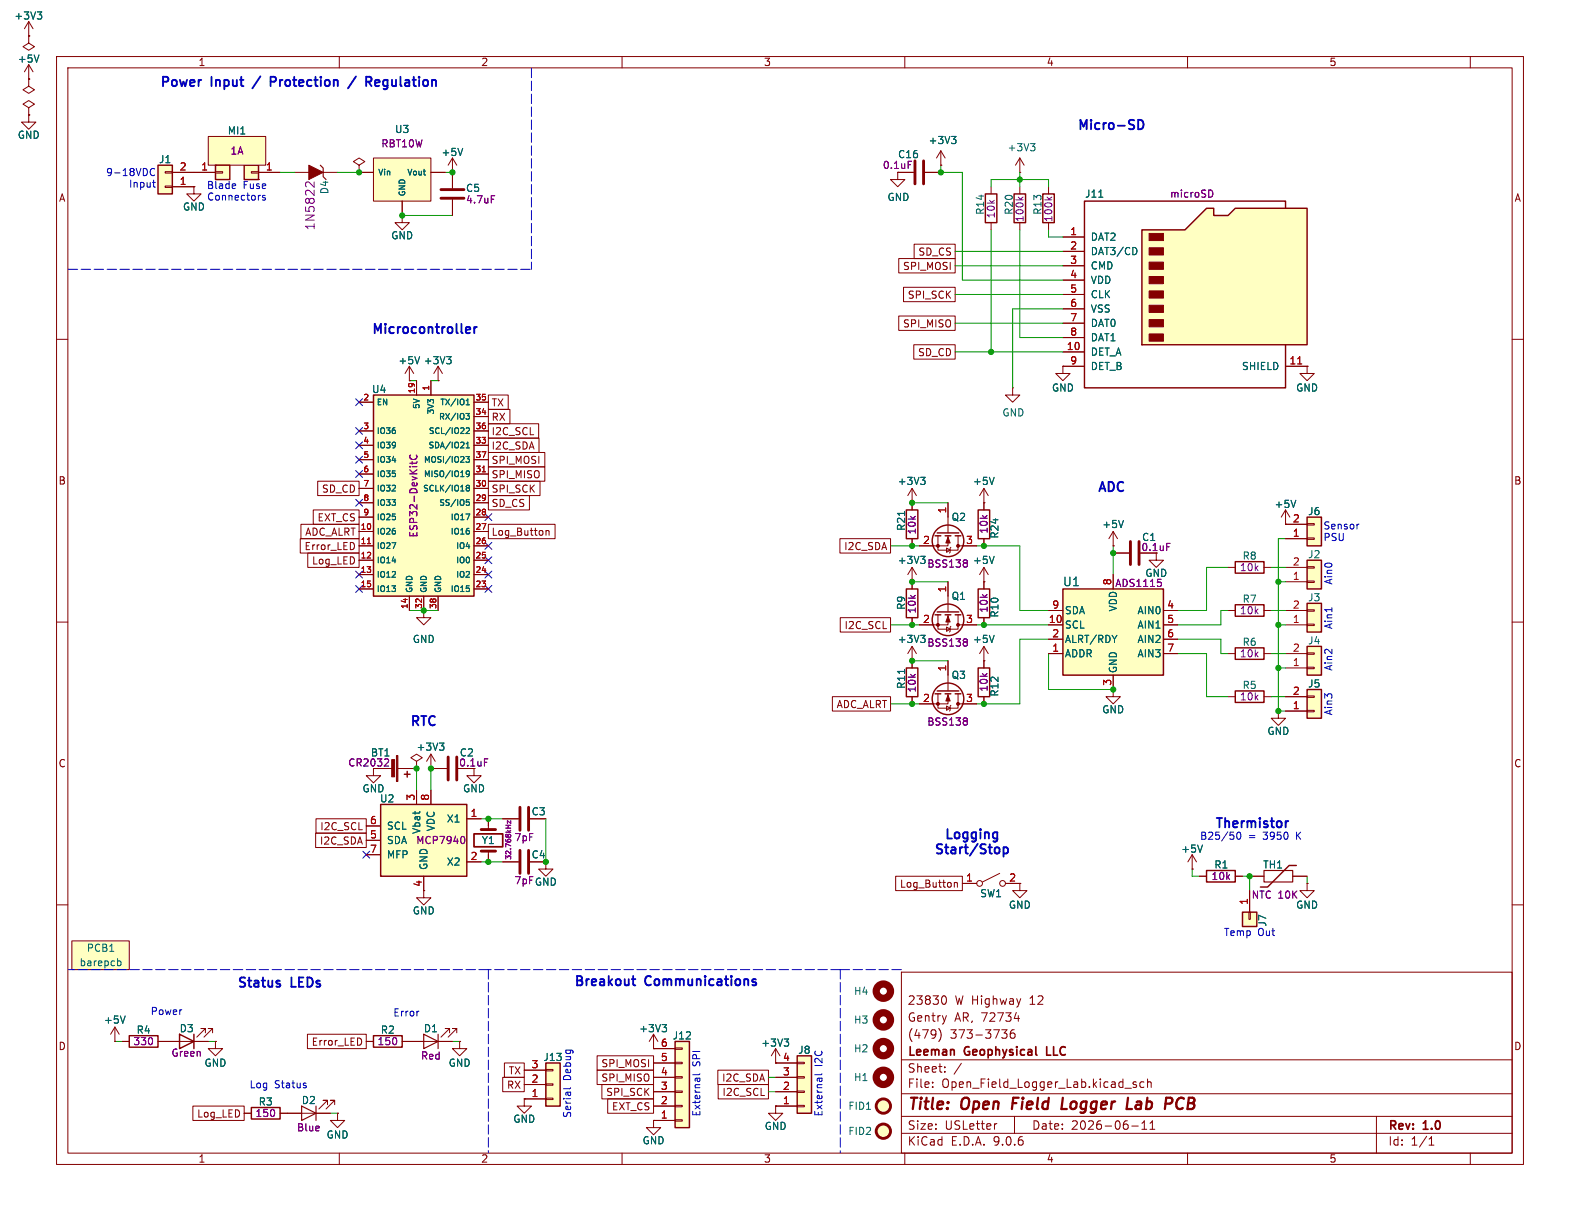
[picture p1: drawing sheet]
<svg xmlns="http://www.w3.org/2000/svg" width="279mm" height="216mm" viewBox="0 0 279 216" stroke-linecap="round" stroke-linejoin="round" font-family="sans-serif">
<g fill="none" stroke="#840000" stroke-width=".18">
<path d="M5.1 6.4h.1M5.1 3.8l-.8 1.3M5.1 3.8l.7 1.3M5.1 3.8v2.6M10 10h259.4v195.9h-259.4zM12 12h255.4v191.9h-255.4zM60 10v2M110 10v2M160 10v2M210 10v2M260 10v2M10 60h2"/>
<path d="M267.4 60h2M10 110h2M267.4 110h2M96.5 152.4v1.3h1.3l-1.3 1.2-1.3-1.2h1.3M10 160h2M159.4 171.9h108v32h-108zM166.9 176.1a.81 .81 0 0 1 .5 .6 .81 .81 0 0 1-.3 .8l-.2 .1M180.1 179.6v1M267.4 160h2M159.4 197.4h108M159.4 193.4h108M159.4 187.4h108"/>
<path d="M164.9 192.1v.2M164.9 191.4v.1M166.1 181.9a1.74 1.74 0 0 1-.1 2.3M167.1 189.4v.2M167.1 188.7v.1M170 188l-1.3 1.9M176.3 198.7l-.3 .1M177.1 182.1h1l-.5 .6 .4 .1 .1 .5-.3 .3h-.4M179.4 180.1h.9M179.4 182.1a.59 .59 0 0 0-.8 .6v.6l.2 .2 .4 .1 .2-.2 .1-.5-.1-.2h-.5l-.3 .2M179.4 197.4v3M198.9 192.4h1.2"/>
<path d="M200.1 199.1h1.2M200.9 191.4l-.3-.1-.2 .2v.2l.5 .2v.3h-.5M201.9 199.7h.9M201.9 198.6l.5-.4v1.5M202.3 191.4l-.4-.1-.3 .3v.4l.1 .2h.6M202.9 191.4l.2-.1 .4 .1 .1 .9M202.9 190.8v1.5M203.4 199.7h.8M203.4 198.6l.4-.4v1.5M243.4 197.4v6.5M60 203.9v2M110 203.9v2"/>
<path d="M159.4 200.4h108M160 203.9v2M210 203.9v2M252.7 202.5h.9M252.7 201.4l.4-.4v1.5M260 203.9v2"/>
</g>
<path d="M179.2 194.1l-.3 2M187.9 194.1l-.2 2h1M199.2 196.1h1M201.1 195.3a.4 .4 0 0 0-.3 .4 .4 .4 0 0 0 .2 .4M208.5 194.2a1.11 1.11 0 0 0 .1 1.9" fill="none" stroke="#840000" stroke-width=".4"/>
<path d="M185.1 185.1v1.5h.7" fill="none" stroke="#840000" stroke-width=".3"/>
<path d="M6.6 2.1h.8l-.4 .5M7.1 2.6l.3 .2v.3l-.3 .3" fill="none" stroke="#006464" stroke-width=".18"/>
<path d="M12.7 166.4h10.2v5.1h-10.2z" fill="#ffffc2"/>
<path d="M12.7 166.4h10.2v5.1h-10.2z" fill="none" stroke="#840000" stroke-width=".18"/>
<path d="M20.9 169.9l.4 .1 .1 .2-.1 .4-.4 .2" fill="none" stroke="#006464" stroke-width=".18"/>
<path d="M67.3 142.2h15.2v12.7h-15.2z" fill="#ffffc2"/>
<path d="M160.3 90.2h2v5.1h-2zM67.3 142.2h15.2v12.7h-15.2zM213.4 153.9h5v2.1h-5zM229.2 153h-1.2l-3.8 3.8h-1.3M22.9 183.1h5v2.1h-5zM31.7 182.9l2.6 1.3-2.6 1.2zM34.3 182.9v2.5M44.4 195.8h5.1v2.1h-5.1z" fill="none" stroke="#840000" stroke-width=".25"/>
<g fill="none" stroke="#840000" stroke-width=".18">
<path d="M161.3 88.9h.1M161.3 86.4l-.8 1.2M161.3 86.4l.8 1.2M161.3 86.4v3.8M161.3 95.3v1.2M73.7 134.6l1-.6-1-.6-1.1 .6 1.1 .6v1.3M73.7 135.9h.1M73.7 139.7v2.5M76.2 135.9h.1M76.2 133.4v2.5M76.2 139.7v2.5M76.2 133.4l-.8 1.2"/>
<path d="M76.2 133.4l.8 1.2M64.8 146.1h2.5M64.8 148.6h2.5M64.8 151.1h2.5M74.9 154.9v3.9h1.3l-1.3 1.2-1.2-1.2h1.2M82.5 144.8h2.6M82.5 152.4h2.6M212.1 154.9h1.3M218.4 154.9h1.3M221 154.9h2.5M228.6 154.9h2.5M20.3 184.2h.1"/>
<path d="M20.3 181.6l-.7 1.3M20.3 181.6l.8 1.3M20.3 181.6v2.6M21.6 184.2h1.3M27.9 184.2h8.9M36.3 182.6v-.7h-.7h.7l-1.5 1.5M37.6 182.6v-.7h-.8h.8l-1.5 1.5M38.1 184.2v1.2h1.3l-1.3 1.3-1.3-1.3h1.3M38.1 184.2h.1M43.2 196.9h1.2M49.5 196.9h8.9M57.9 195.3v-.7h-.8h.8l-1.5 1.5"/>
<path d="M59.2 195.3v-.7h-.8h.8l-1.5 1.5M59.7 196.9v1.2h1.3l-1.3 1.3-1.3-1.3h1.3M59.7 196.9h.1"/>
</g>
<path d="M81.9 147.9a.79 .79 0 0 1 0 1.3" fill="none" stroke="#840084" stroke-width=".18"/>
<path d="M160 90.4v.7M162.8 84.4h.8l-.4 .5M163.3 84.9l.3 .2v.3l-.3 .3M77.7 131.4h.8l-.4 .5M78.3 131.9l.2 .2v.3l-.2 .3M22.1 179.6l-.4 1.3" fill="none" stroke="#006464" stroke-width=".18"/>
<path d="M223.5 153.9h5.1v2.1h-5.1zM53.3 195.6l2.6 1.3-2.6 1.2zM55.9 195.6v2.5" fill="none" stroke="#840000" stroke-width=".2"/>
<path d="M219.7 161.3h2.5v2.5h-2.5z" fill="#ffffc2"/>
<path d="M71.5 136.9h1M72 136.4v1M218.4 122.2h5.1v2h-5.1zM219.7 161.3h2.5v2.5h-2.5zM66 183.1h5.1v2.1h-5.1z" fill="none" stroke="#840000" stroke-width=".25"/>
<g fill="none" stroke="#840000" stroke-width=".18">
<path d="M180.3 30.5h.1M180.3 27.9l-.7 1.3M180.3 27.9l.8 1.3M180.3 27.9v2.6M174 88.9h.1M174 86.4l-.8 1.2M174 86.4l.8 1.2M174 86.4v2.5M74.9 108v1.2h1.3l-1.3 1.3-1.2-1.3h1.2M69.3 135.9h-3.3v1.3h1.3l-1.3 1.2-1.2-1.2h1.2M70.4 135.9h3.3M76.2 135.9h2.8"/>
<path d="M83.8 135.9v1.3h1.3l-1.3 1.2-1.3-1.2h1.3M217.2 123.2h1.2M223.5 123.2h1.3M226.1 125.7v1.3h1.2l-1.2 1.3-1.3-1.3h1.3M226.1 125.7h.1M210.8 153.7h.1M210.8 151.1l-.7 1.3M210.8 151.1l.8 1.3M210.8 151.1v2.6M221 157.5v3.8M231.1 156.2v1.3h-1.2l1.2 1.3 1.3-1.3h-1.3M231.1 156.2h.1"/>
<path d="M220.9 161.3h.2v1.3h-.2zM64.8 184.2h1.2M71.1 184.2h8.9M79.5 182.6v-.7h-.8h.8l-1.5 1.5M80.8 182.6v-.7h-.8h.8l-1.6 1.5M81.3 184.2v1.2h1.2l-1.2 1.3-1.3-1.3h1.3M81.3 184.2h.1"/>
</g>
<path d="M182.2 25.4h.8l-.4 .5M182.8 25.9l.2 .2v.3l-.2 .3M175.8 84.4l-.4 1.3M212.6 149.4l-.4 1.3" fill="none" stroke="#006464" stroke-width=".18"/>
<path d="M74.9 182.9l2.6 1.3-2.6 1.2zM77.5 182.9v2.5" fill="none" stroke="#840000" stroke-width=".2"/>
<g fill="#840000" stroke="#840000" stroke-width=".18">
<path d="M70.1 133.6h.3v4.6h-.3z"/>
<path d="M69.3 134.3h.5v3.1h-.5z"/>
</g>
<path d="M68.7 134.5l-.8 1h.8M85.7 134.2h.6" fill="none" stroke="#840084" stroke-width=".18"/>
<path d="M79.2 133.9v4M80.8 133.9v4" fill="none" stroke="#840000" stroke-width=".51"/>
<path d="M231.1 121.9h2.6v5.1h-2.6z" fill="#ffffc2"/>
<g fill="none" stroke="#840000" stroke-width=".25">
<path d="M165.4 94.7h1M165.7 94.2h3.8M167.1 94.7h1M168.9 94.7h1M173 90.2h2v5.1h-2zM231.1 121.9h2.6v5.1h-2.6z"/>
<circle cx="167.6" cy="95.6" r="2.79"/>
</g>
<g fill="none" stroke="#840000" stroke-width=".18">
<path d="M165.9 94.7v2.6h3.5v-2.6M167.4 96.9l.6 .4-.6 .4zM167.6 94.7v1.8h-5M167.6 88.9v5.3M168.1 96.8l-.1 .1v.8l-.1 .1M169.4 96.5h3.3M174 88.9v1.3M174 95.3v1.2M174 102.9h.1M174 100.3l-.8 1.3M174 100.3l.8 1.3M174 100.3v2.6"/>
<path d="M227.3 125.7h3.8M227.3 123.2h3.8M231.1 125.6h1.3v.3h-1.3zM231.1 123.1h1.3v.2h-1.3z"/>
</g>
<path d="M175.8 98.4l-.4 1.2" fill="none" stroke="#006464" stroke-width=".18"/>
<g fill="#840000" stroke="#840000" stroke-width=".18">
<path d="M167.6 95l.4 1h-.7z"/>
<circle cx="169.4" cy="96.5" r=".25"/>
<circle cx="165.9" cy="96.5" r=".25"/>
</g>
<path d="M170.8 99l.3 .2-.3 .3 .3 .3v.2l-.3 .3" fill="none" stroke="#840084" stroke-width=".18"/>
<path d="M231.1 91.4h2.6v5.1h-2.6z" fill="#ffffc2"/>
<path d="M231.1 91.4h2.6v5.1h-2.6z" fill="none" stroke="#840000" stroke-width=".25"/>
<path d="M227.3 92.7h.1M227.3 95.3h3.8M227.3 92.7h3.8M227.3 90.2l-.7 1.2M227.3 90.2l.8 1.2M227.3 90.2v2.5M231.1 95.1h1.3v.3h-1.3zM231.1 92.6h1.3v.2h-1.3z" fill="none" stroke="#840000" stroke-width=".18"/>
<path d="M229.1 88.5l-.4 1.2" fill="none" stroke="#006464" stroke-width=".18"/>
<path d="M231.1 99.1h2.6v5h-2.6z" fill="#ffffc2"/>
<path d="M231.1 99.1h2.6v5h-2.6z" fill="none" stroke="#840000" stroke-width=".25"/>
<path d="M179.1 68.6v1.3h1.2l-1.2 1.2-1.3-1.2h1.3M179.1 68.6h.1M227.3 102.9h3.8M227.3 100.3h3.8M231.1 102.7h1.3v.3h-1.3zM231.1 100.2h1.3v.3h-1.3z" fill="none" stroke="#840000" stroke-width=".18"/>
<path d="M27.9 29.2h2.6v5.1h-2.6z" fill="#ffffc2"/>
<path d="M27.9 29.2h2.6v5.1h-2.6z" fill="none" stroke="#840000" stroke-width=".25"/>
<path d="M29.2 32.9h1.3v.2h-1.3zM29.2 30.4h1.3v.2h-1.3zM30.5 33h3.8M30.5 30.5h3.8M161.5 30.5h-2.8v1.3h1.3l-1.3 1.2-1.2-1.2h1.2M163.6 30.5h2.8" fill="none" stroke="#840000" stroke-width=".18"/>
<path d="M161.8 28.4v4.1M163.3 28.4v4.1" fill="none" stroke="#840000" stroke-width=".51"/>
<path d="M188 104.1h17.7v15.3h-17.7z" fill="#ffffc2"/>
<path d="M174.2 34.3h2.1v5.1h-2.1zM179.3 34.3h2.1v5.1h-2.1zM184.4 34.3h2v5.1h-2zM218.4 99.3h5.1v2h-5.1zM188 104.1h17.7v15.3h-17.7z" fill="none" stroke="#840000" stroke-width=".25"/>
<g fill="none" stroke="#840000" stroke-width=".18">
<path d="M166.4 29.2h.1M166.4 26.7l-.8 1.2M166.4 26.7l.7 1.2M166.4 26.7v2.5M175.3 33v1.3M175.3 39.4v1.2M180.3 33v1.3M180.3 39.4v1.2M185.4 33v1.3M185.4 39.4v1.2M185.4 108h2.6M185.4 110.5h2.6"/>
<path d="M185.4 113h2.6M185.4 115.6h2.6M196.8 101.6v2.5M196.8 119.4v2.5M205.7 108h2.6M205.7 110.5h2.6M205.7 113h2.6M205.7 115.6h2.6M217.2 100.3h1.2M223.5 100.3h1.3"/>
</g>
<path d="M180.1 34.8l.5 .5M180.9 34.8l-.5 .4M185.2 34.8l.4 .5M186 34.8l-.5 .4M205.1 102.9l.3 .3v.3l-.3 .2" fill="none" stroke="#840084" stroke-width=".18"/>
<path d="M168.3 24.1h.7l-.4 .5M168.8 24.6l.2 .3v.3l-.2 .2" fill="none" stroke="#006464" stroke-width=".18"/>
<path d="M201.9 40.6h7.6l3.9-3.8h1.2v1.3h2.6l1.2-1.3h12.7v24.2h-29.2z" fill="#ffffc2"/>
<path d="M227.3 36.8v-1.2h-35.5v33h35.5v-7.6M201.9 40.6h7.6l3.9-3.8h1.2v1.3h2.6l1.2-1.3h12.7v24.2h-29.2zM218.4 106.9h5.1v2.1h-5.1z" fill="none" stroke="#840000" stroke-width=".25"/>
<g fill="#840000" stroke="#840000" stroke-width=".18">
<path d="M203.2 41.3h2.5v1.2h-2.5z"/>
<path d="M203.2 43.8h2.5v1.3h-2.5z"/>
<path d="M203.2 46.4h2.5v1.2h-2.5z"/>
<path d="M203.2 48.9h2.5v1.3h-2.5z"/>
<path d="M203.2 51.4h2.5v1.3h-2.5z"/>
<path d="M203.2 54h2.5v1.2h-2.5z"/>
<path d="M203.2 56.5h2.5v1.3h-2.5z"/>
<path d="M203.2 59.1h2.5v1.2h-2.5z"/>
</g>
<g fill="none" stroke="#840000" stroke-width=".18">
<path d="M63.5 29.2l1-.6-1-.7-1 .7 1 .6v1.3M63.5 30.5h.1M188 41.9h3.8M188 44.5h3.8M188 47h3.8M188 49.5h3.8M188 52.1h3.8M188 54.6h3.8M188 57.2h3.8M188 59.7h3.8M188 64.8v1.2h1.2l-1.2 1.3-1.3-1.3h1.3M188 64.8h.1"/>
<path d="M188 62.2h3.8M188 64.8h3.8M227.3 64.8h3.8M231.1 64.8v1.2h1.3l-1.3 1.3-1.2-1.3h1.2M231.1 64.8h.1M196.8 96.5h.1M196.8 97.8h2.8M196.8 94l.8 1.3M196.8 94l-.7 1.3M196.8 94v2.5M204.5 97.8v1.3h1.2l-1.2 1.2-1.3-1.2h1.3M217.2 108h1.2"/>
<path d="M223.5 108h1.3"/>
</g>
<path d="M194.3 34.9h.7M200.8 43.8l.3 .5-.3 .7M198.7 92l-.5 1.3" fill="none" stroke="#006464" stroke-width=".18"/>
<path d="M229.5 64.4h.7" fill="none" stroke="#a90000" stroke-width=".18"/>
<path d="M214.1 33.6a.68 .68 0 0 1 .4 .6 .68 .68 0 0 1-.4 .7M206.3 96.1h.6" fill="none" stroke="#840084" stroke-width=".18"/>
<path d="M199.9 95.8v4M201.4 95.8v4" fill="none" stroke="#840000" stroke-width=".51"/>
<path d="M231.1 114.3h2.6v5.1h-2.6z" fill="#ffffc2"/>
<path d="M218.4 114.6h5.1v2h-5.1zM231.1 114.3h2.6v5.1h-2.6z" fill="none" stroke="#840000" stroke-width=".25"/>
<path d="M217.2 115.6h1.2M223.5 115.6h1.3M227.3 118.1h3.8M227.3 115.6h3.8M231.1 118h1.3v.2h-1.3zM231.1 115.4h1.3v.3h-1.3z" fill="none" stroke="#840000" stroke-width=".18"/>
<path d="M231.1 106.7h2.6v5.1h-2.6z" fill="#ffffc2"/>
<path d="M231.1 106.7h2.6v5.1h-2.6z" fill="none" stroke="#840000" stroke-width=".25"/>
<path d="M227.3 110.5h3.8M227.3 108h3.8M231.1 110.4h1.3v.2h-1.3zM231.1 107.8h1.3v.3h-1.3z" fill="none" stroke="#840000" stroke-width=".18"/>
<path d="M66 27.9h10.2v7.7h-10.2z" fill="#ffffc2"/>
<g fill="none" stroke="#840000" stroke-width=".18">
<path d="M63.5 30.5h2.5M66 27.9h10.2v7.7h-10.2zM71.1 35.6v2.5M76.2 30.5h2.5M161.3 116.8h.1M161.3 102.9v1.2M161.3 109.2v1.3M161.3 114.3v2.5M161.3 114.3l-.8 1.3M161.3 114.3l.8 1.3M165.9 108.7v2.6h3.5v-2.6M167.4 110.9l.6 .4-.6 .3z"/>
<path d="M167.6 108.7v1.8h-5M167.6 102.9v5.3M168.1 110.7l-.1 .2v.7l-.1 .2M169.4 110.5h3.3"/>
</g>
<g fill="none" stroke="#840000" stroke-width=".25">
<path d="M160.3 104.1h2v5.1h-2zM165.4 108.7h1M165.7 108.2h3.8M167.1 108.7h1M168.9 108.7h1"/>
<circle cx="167.6" cy="109.6" r="2.79"/>
</g>
<g fill="#840000" stroke="#840000" stroke-width=".18">
<path d="M167.6 109l.4 1h-.7z"/>
<circle cx="169.4" cy="110.5" r=".25"/>
<circle cx="165.9" cy="110.5" r=".25"/>
</g>
<path d="M170.8 113l.3 .2-.3 .3 .3 .3v.2l-.3 .2" fill="none" stroke="#840084" stroke-width=".18"/>
<path d="M162.8 112.3h.8l-.4 .5M163.3 112.8l.2 .1M163.5 113.5l-.2 .1" fill="none" stroke="#006464" stroke-width=".18"/>
<path d="M43.2 29.2h2.5v2.6h-2.5z" fill="#ffffc2"/>
<path d="M43.2 29.2h2.5v2.6h-2.5z" fill="none" stroke="#840000" stroke-width=".25"/>
<path d="M44.4 30.4h1.3v.2h-1.3zM45.7 30.5h3.8" fill="none" stroke="#840000" stroke-width=".18"/>
<path d="M141 186.7h2.5v10.2h-2.5z" fill="#ffffc2"/>
<path d="M173 104.1h2v5.1h-2zM141 186.7h2.5v10.2h-2.5z" fill="none" stroke="#840000" stroke-width=".25"/>
<g fill="none" stroke="#840000" stroke-width=".18">
<path d="M72.4 67.3h.1M72.4 64.8l-.8 1.2M72.4 64.8l.8 1.2M72.4 64.8v2.5M77.5 67.3h.1M77.5 64.8l-.8 1.2M77.5 64.8l.7 1.2M77.5 64.8v2.5M161.3 102.9h.1M161.3 100.3l-.8 1.3M161.3 100.3l.8 1.3M161.3 100.3v2.6"/>
<path d="M174 116.8h.1M174 102.9v1.2M174 109.2v1.3M174 114.3v2.5M174 114.3l-.8 1.3M174 114.3l.8 1.3M88.9 144.8h2.8M88.9 152.4h2.8M137.2 195.6v1.3h1.2l-1.2 1.2-1.3-1.2h1.3M137.2 195.6h.1M137.2 195.6h3.8M137.2 193h3.8"/>
<path d="M137.2 190.5h3.8M137.2 188h3.8M141 195.5h1.2v.2h-1.2zM141 192.9h1.2v.3h-1.2zM141 190.4h1.2v.2h-1.2zM141 187.8h1.2v.3h-1.2z"/>
</g>
<path d="M74.2 63.1l-.4 1.2M79 63.1h.8l-.5 .4M79.5 63.5l.3 .3v.3l-.3 .2M162.8 98.4h.8l-.4 .5M163.3 98.9h.2M163.5 99.6h-.2M175.8 112.3l-.4 1.3" fill="none" stroke="#006464" stroke-width=".18"/>
<path d="M91.9 142.7v4.1M91.9 150.4v4M93.5 142.7v4.1M93.5 150.4v4" fill="none" stroke="#840000" stroke-width=".51"/>
<path d="M36.8 24.1h10.2v5.1h-10.2z" fill="#ffffc2"/>
<path d="M36.8 24.1h10.2v5.1h-10.2zM161.3 116.8v1.3M161.3 123.2v1.3" fill="none" stroke="#840000" stroke-width=".18"/>
<path d="M160.3 118.1h2v5.1h-2z" fill="none" stroke="#840000" stroke-width=".25"/>
<path d="M160 118.4v.7" fill="none" stroke="#006464" stroke-width=".18"/>
<path d="M38.1 29.2h2.5v2.6h-2.5z" fill="#ffffc2"/>
<path d="M34.3 30.5h3.8M38.1 30.4h1.3v.2h-1.3zM38.1 29.2h.1M80 30.5h.1M80 27.9l-.8 1.3M80 27.9l.8 1.3M80 27.9v2.6M115.6 198.1v1.3h1.2l-1.2 1.3-1.3-1.3h1.3M115.6 198.1h.1" fill="none" stroke="#840000" stroke-width=".18"/>
<path d="M38.1 29.2h2.5v2.6h-2.5z" fill="none" stroke="#840000" stroke-width=".25"/>
<path d="M81.8 26.2l-.4 1.3" fill="none" stroke="#006464" stroke-width=".18"/>
<path d="M119.4 184.2h2.5v15.2h-2.5z" fill="#ffffc2"/>
<path d="M119.4 184.2h2.5v15.2h-2.5z" fill="none" stroke="#840000" stroke-width=".25"/>
<g fill="none" stroke="#840000" stroke-width=".18">
<path d="M5.1 19.1l1-.7-1-.6-1 .6 1 .7v1.2M5.1 20.3h.1M80 30.5v2.8M80 35.3v2.8M180.3 156.2v1.3h1.3l-1.3 1.3-1.2-1.3h1.2M180.3 156.2h.1M92.7 194.3v1.3h-1.3l1.3 1.3 1.3-1.3h-1.3M92.7 194.3h.1M115.6 198.1h3.8M115.6 195.6h3.8M115.6 193h3.8M115.6 190.5h3.8"/>
<path d="M115.6 188h3.8M115.6 185.4h3.8M119.4 198h1.2v.2h-1.2zM119.4 195.5h1.2v.2h-1.2zM119.4 192.9h1.2v.3h-1.2zM119.4 190.4h1.2v.2h-1.2zM119.4 187.8h1.2v.3h-1.2zM119.4 185.3h1.2v.2h-1.2z"/>
</g>
<path d="M78 33.5h4M78 35.1h4" fill="none" stroke="#840000" stroke-width=".51"/>
<path d="M86.9 34.6h.6" fill="none" stroke="#840084" stroke-width=".18"/>
<path d="M96.5 188h2.6v7.6h-2.6z" fill="#ffffc2"/>
<path d="M96.5 188h2.6v7.6h-2.6z" fill="none" stroke="#840000" stroke-width=".25"/>
<g fill="none" stroke="#840000" stroke-width=".18">
<path d="M5.1 6.4v1.2l1 .7-1 .6-1-.6 1-.7M5.1 6.4h.1M5.1 20.3v1.3h1.2l-1.2 1.3-1.3-1.3h1.3M5.1 20.3h.1M34.3 33v1.3h1.3l-1.3 1.3-1.3-1.3h1.3M34.3 33h.1M52.1 30.5h2.5M57.1 30.5h2.6M71.1 38.1v1.3h1.3l-1.3 1.2-1.3-1.2h1.3M71.1 38.1h.1M86.4 144.8v1.9M86.4 150.5v1.9"/>
<path d="M170.2 156.2h2.5M176.8 154.4l-3.1 1.6M177.8 156.2h2.5M92.7 194.3h3.8M92.7 191.8h3.8M92.7 189.2h3.8M96.5 194.2h1.3v.2h-1.3zM96.5 191.6h1.3v.3h-1.3zM96.5 189.1h1.3v.3h-1.3zM115.6 185.4h.1M115.6 182.9l-.8 1.3M115.6 182.9l.7 1.3"/>
<path d="M115.6 182.9v2.5M137.2 188h.1M137.2 185.4l-.8 1.3M137.2 185.4l.7 1.3M137.2 185.4v2.6"/>
<circle cx="173.2" cy="156.2" r=".51"/>
<circle cx="177.3" cy="156.2" r=".51"/>
</g>
<path d="M56.6 29.2l.5 .5v1.5l.6 .6" fill="none" stroke="#840000" stroke-width=".2"/>
<path d="M54.6 29.2l2.5 1.3-2.5 1.3z" fill="#840000" stroke="#840000" stroke-width=".18"/>
<path d="M55.6 32.2v.9l-1.1-.9-.4 .1-.1 .5M90.3 145.1v.5l-.6-.5v.5" fill="none" stroke="#840084" stroke-width=".18"/>
<g fill="none" stroke="#840000" stroke-width="1.3">
<circle cx="156.2" cy="175.3" r="1.27"/>
<circle cx="156.2" cy="190.5" r="1.27"/>
<circle cx="156.2" cy="185.4" r="1.27"/>
<circle cx="156.2" cy="180.3" r="1.27"/>
</g>
<g fill="#ffffc2" stroke="#ffffc2" stroke-width=".18">
<circle cx="156.2" cy="195.6" r="1.27"/>
<circle cx="156.2" cy="200" r="1.27"/>
</g>
<g fill="none" stroke="#840000" stroke-width=".51">
<path d="M85.1 150.5h2.5M85.1 146.7h2.5"/>
<circle cx="156.2" cy="195.6" r="1.27"/>
<circle cx="156.2" cy="200" r="1.27"/>
</g>
<path d="M83.8 147.4h5.1v2.3h-5.1z" fill="none" stroke="#840000" stroke-width=".3"/>
<path d="M117.1 181.2h.8l-.5 .5M117.6 181.7l.3 .2v.3l-.3 .2M138.7 183.7h.8l-.5 .5M139.2 184.2l.3 .2v.3l-.3 .3" fill="none" stroke="#006464" stroke-width=".18"/>
<path d="M66 69.9h17.8v35.5h-17.8z" fill="#ffffc2"/>
<g fill="none" stroke="#840000" stroke-width=".25">
<path d="M66 69.9h17.8v35.5h-17.8zM173 118.1h2v5.1h-2zM165.4 122.7h1M165.7 122.2h3.8M167.1 122.7h1M168.9 122.7h1"/>
<circle cx="167.6" cy="123.6" r="2.79"/>
</g>
<g fill="none" stroke="#840000" stroke-width=".18">
<path d="M5.1 14h.1M5.1 14v1.2l1 .7-1 .6-1-.6 1-.7M5.1 6.4h.1M5.1 11.4l-.8 1.3M5.1 11.4l.7 1.3M5.1 11.4v2.6M5.1 20.3h.1M30.5 33h3.8M30.5 30.5h7.6M34.3 33h.1M45.7 30.5h3.8M63.5 30.5h.1"/>
<path d="M63.5 30.5h2.5M71.1 38.1h.1M71.1 35.6v2.5M76.2 30.5h2.5M80 30.5h.1M80 30.5v2.8M80 35.3v2.8M158.7 30.5h2.8M163.6 30.5h2.8M166.4 29.2h.1M158.9 55.9h10v2.5h-10zM158.9 45.7h10v2.6h-10z"/>
<path d="M159.8 50.8h9.1v2.5h-9.1zM161.6 43.2h7.3v2.5h-7.3zM188 41.9h3.8M188 44.5h3.8M188 47h3.8M188 49.5h3.8M188 52.1h3.8M188 54.6h3.8M188 57.2h3.8M188 59.7h3.8M63.5 71.1h2.5M63.5 76.2h2.5"/>
<path d="M63.5 78.7h2.5M72.4 67.3h.1M73.7 67.3v2.6M76.2 67.3v2.6M77.5 67.3h.1M83.8 71.1h2.6M83.8 76.2h2.6M83.8 78.7h2.6M83.8 73.7h2.6M86.4 69.8h3.5v2.6h-3.5zM86.4 74.9h8.9v2.6h-8.9zM86.4 72.4h3.8v2.5h-3.8z"/>
<path d="M86.4 77.5h8.9v2.5h-8.9zM161.6 61h7.3v2.5h-7.3zM188 64.8h.1M188 62.2h3.8M188 64.8h3.8M227.3 64.8h3.8M231.1 64.8h.1M53.1 95.2h10.4v2.6h-10.4zM53.2 92.7h10.3v2.6h-10.3zM54.4 97.8h9.1v2.5h-9.1zM55.4 90.2h8.1v2.5h-8.1zM56.2 85.1h7.3v2.5h-7.3z"/>
<path d="M62.6 96.2v.7M63.5 81.3h2.5M63.5 83.8h2.5M63.5 86.4h2.5M63.5 88.9h2.5M63.5 91.4h2.5M63.5 94h2.5M63.5 96.5h2.5M63.5 99.1h2.5M83.8 81.3h2.6M83.8 83.8h2.6M83.8 86.4h2.6"/>
<path d="M83.8 88.9h2.6M83.8 91.4h2.6M83.8 94h2.6M83.8 96.5h2.6M83.8 99.1h2.6M86.4 85.1h9.1v2.5h-9.1zM86.4 87.6h7.2v2.6h-7.2zM86.4 92.7h11.8v2.6h-11.8zM86.4 82.5h9.9v2.6h-9.9zM86.4 80h9.9v2.6h-9.9zM96.6 93.8v.9M96.6 93.9l.1-.1 .3 .1 .1 .8"/>
<path d="M148.5 95.2h9v2.6h-9zM161.3 88.9h.1M161.3 88.9v1.3M161.3 95.3v1.2M162.6 96.5h2.5M167.6 88.9v2.5M170.2 96.5h2.5M174 88.9h.1M174 88.9v1.3M174 95.3v1.2M196.8 96.5h.1M196.8 97.8h2.8"/>
<path d="M227.3 92.7h.1M227.3 95.3h3.8M227.3 92.7h3.8M63.5 101.6h2.5M63.5 104.1h2.5M72.4 105.4v2.6M74.9 105.4v2.6M77.5 105.4v2.6M83.8 101.6h2.6M83.8 104.1h2.6M148.6 109.2h8.9v2.6h-8.9zM161.3 116.8h.1"/>
<path d="M161.3 102.9h.1M161.3 102.9v1.2M161.3 109.2v1.3M161.3 116.8v1.3M162.6 110.5h2.5M167.6 102.9v2.5M167.6 116.8v5.4M170.2 110.5h2.5M174 116.8h.1M174 102.9h.1M174 102.9v1.2M174 109.2v1.3"/>
<path d="M174 116.8v1.3M185.4 108h2.6M185.4 110.5h2.6M185.4 113h2.6M185.4 115.6h2.6M196.8 101.6v2.5M196.8 119.4v2.5M205.7 108h2.6M205.7 110.5h2.6M205.7 113h2.6M205.7 115.6h2.6M66 135.9h2.6"/>
<path d="M71.1 135.9h2.6M73.7 135.9h.1M73.7 139.7v2.5M76.2 135.9h.1M76.2 139.7v2.5M76.2 135.9h2.8M147.2 123.2h10.3v2.5h-10.3zM161.3 123.2v1.3M165.9 122.7v2.5h3.5v-2.5M167.4 124.8l.6 .4-.6 .4zM167.6 122.7v1.8h-5M168.1 124.7l-.1 .1v.8l-.1 .1"/>
<path d="M169.4 124.5h3.3M174 123.2v1.3M196.8 121.9v1.3h-1.2l1.2 1.3 1.3-1.3h-1.3M196.8 121.9h.1M226.1 125.7h.1M227.3 125.7h3.8M227.3 123.2h3.8M55.8 147.3h9v2.6h-9zM55.9 144.8h8.9v2.5h-8.9zM64.8 146.1h2.5M64.8 148.6h2.5M64.8 151.1h2.5"/>
<path d="M74.9 154.9v2.6M82.5 144.8h2.6M82.5 152.4h2.6M86.4 144.8v1.3M86.4 151.1v1.3M88.9 144.8h2.8M88.9 152.4h2.8M158.4 154.9h11.8v2.6h-11.8zM168.8 156v.9M168.8 156.2l.1-.2 .3 .1 .1 .8M170.2 156.2h2.5M177.8 156.2h2.5"/>
<path d="M180.3 156.2h.1M210.8 153.7h.1M212.1 154.9h1.3M218.4 154.9h1.3M221 154.9h2.5M221 157.5v3.8M228.6 154.9h2.5M231.1 156.2h.1M20.3 184.2h.1M21.6 184.2h1.3M27.9 184.2h3.8M34.1 195.6h9.1v2.5h-9.1z"/>
<path d="M34.3 184.2h2.5M38.1 184.2h.1M43.2 196.9h1.2M49.5 196.9h3.8M54.4 182.9h10.4v2.5h-10.4zM55.9 196.9h2.5M59.7 196.9h.1M63.9 183.9v.6M64.8 184.2h1.2M71.1 184.2h3.8M77.5 184.2h2.5M81.3 184.2h.1"/>
<path d="M88.9 190.5h3.8v2.5h-3.8zM89.2 188h3.5v2.5h-3.5zM92.7 194.3h.1M92.7 194.3h3.8M92.7 191.8h3.8M92.7 189.2h3.8M105.6 189.2h10v2.6h-10zM105.6 186.7h10v2.5h-10zM106.4 191.8h9.2v2.5h-9.2zM107.5 194.3h8.1v2.6h-8.1zM115.6 198.1h.1M115.6 185.4h.1"/>
<path d="M115.6 195.6h3.8M115.6 193h3.8M115.6 190.5h3.8M115.6 188h3.8M115.6 198.1h3.8M115.6 185.4h3.8M126.9 189.2h9v2.6h-9zM127 191.8h8.9v2.5h-8.9zM137.2 195.6h.1M137.2 188h.1M137.2 195.6h3.8M137.2 193h3.8"/>
<path d="M137.2 190.5h3.8M137.2 188h3.8"/>
</g>
<path d="M229.5 64.4h.7M65 96.1h.5M85.3 83.4h.6" fill="none" stroke="#a90000" stroke-width=".18"/>
<g fill="none" stroke="#006464" stroke-width=".18">
<path d="M6.6 2.1h.8l-.4 .5M6.9 9.7l-.4 1.3M7.1 2.6l.3 .2v.3l-.3 .3M81.8 26.2l-.4 1.3M168.3 24.1h.7l-.4 .5M168.8 24.6l.2 .3v.3l-.2 .2M194.3 34.9h.7M200.8 43.8l.3 .5-.3 .7M74.2 63.1l-.4 1.2M79 63.1h.8l-.5 .4M79.5 63.5l.3 .3v.3l-.3 .2M82.4 73.1h.6l-.3 .4 .3 .1v.3l-.2 .2h-.3"/>
<path d="M82.4 71.6h.6M82.4 70.9l.3-.3v1M82.4 78.5l.3-.3v1M82.4 75.7l.4-.1 .2 .3-.6 .8h.6M82.4 79.2h.6M82.4 80.7h.6l-.3 .4 .3 .1v.4l-.2 .1-.4-.1M82.5 88.8l.3-.1 .2 .2-.1 .4h-.4M82.5 88.3h.5M82.6 86.2l-.2-.2 .2-.2 .4 .2-.2 .2M82.6 86.2l-.2 .2 .2 .4 .4-.2-.2-.4M82.6 86.2h.2M83 83.7l-.2 .2-.3-.1v-.4l.3-.1 .2 .2v.5l-.2 .2-.3 .1"/>
<path d="M160 90.4v.7M162.8 84.4h.8l-.4 .5M162.8 98.4h.8l-.4 .5M163.3 84.9l.3 .2v.3l-.3 .3M163.3 98.9h.2M163.5 99.6h-.2M175.8 98.4l-.4 1.2M175.8 84.4l-.4 1.3M198.7 92l-.5 1.3M229.1 88.5l-.4 1.2M160 118.4v.7M162.8 112.3h.8l-.4 .5"/>
<path d="M163.3 112.8l.2 .1M163.5 113.5l-.2 .1M175.8 112.3l-.4 1.3M77.7 131.4h.8l-.4 .5M78.3 131.9l.2 .2v.3l-.2 .3M212.6 149.4l-.4 1.3M22.1 179.6l-.4 1.3M117.1 181.2h.8l-.5 .5M117.6 181.7l.3 .2v.3l-.3 .2M138.7 183.7h.8l-.5 .5M139.2 184.2l.3 .2v.3l-.3 .3"/>
</g>
<g fill="none" stroke="#840084" stroke-width=".18">
<path d="M86.9 34.6h.6M214.1 33.6a.68 .68 0 0 1 .4 .6 .68 .68 0 0 1-.4 .7M72.6 80.5a.6 .6 0 0 0 .4 .8 .6 .6 0 0 0 .7-.6l-.1-.2M72.9 81.6v.5M73.7 81.6l-.1 .3h-1.1M170.8 99l.3 .2-.3 .3 .3 .3v.2l-.3 .3M206.3 96.1h.6M170.8 113l.3 .2-.3 .3 .3 .3v.2l-.3 .2M205.1 102.9l.3 .3v.3l-.3 .2M68.7 134.5l-.8 1h.8M85.7 134.2h.6M170.8 126.9l.3 .3-.3 .3 .3 .2v.3l-.3 .2"/>
<path d="M81.9 147.9a.79 .79 0 0 1 0 1.3M90.3 145.1v.5l-.6-.5v.5"/>
</g>
<g fill="#840000" stroke="#840000" stroke-width=".18">
<path d="M167.6 122.9l.4 1.1h-.7z"/>
<circle cx="169.4" cy="124.5" r=".25"/>
<circle cx="165.9" cy="124.5" r=".25"/>
</g>
<path d="M94 12.1v35.5M12.1 47.6h81.9M86.4 171.5v32.3M86.4 171.5h-74.3M148.6 171.5v32.3M148.6 171.5h-62.2M159.4 171.5h-10.8" fill="none" stroke="#0000c2" stroke-width=".18" stroke-dasharray="1.7 .6"/>
<g fill="none" stroke="#009600" stroke-width=".18">
<path d="M49.5 30.5h2.6M59.7 30.5h3.8M71.1 38.1h8.9M78.7 30.5h1.3M166.4 29.2v1.3h3.8v19h17.8M175.3 33v-1.2h10.1v1.2M180.3 30.5v2.5M168.9 44.5h19.1M168.9 57.2h19.1M168.9 47h19.1M168.9 52.1h19.1M175.3 40.6v21.6"/>
<path d="M180.3 40.6v19.1h7.7M185.4 40.6v1.3h2.6M188 54.6h-8.9v14M72.4 67.3h1.3M76.2 67.3h1.3M168.9 62.2h19.1M157.5 96.5h5.1M161.3 88.9h6.3M172.7 96.5h7.6v11.5h5.1M196.8 96.5v5.1M227.3 95.3h-1.2v30.4h1.2M72.4 108h5.1"/>
<path d="M157.5 110.5h5.1M161.3 102.9h6.3M161.3 116.8h6.3M172.7 110.5h12.7M185.4 113h-5.1v11.5h-7.6M185.4 115.6v6.3h11.4M208.3 115.6h5.1v7.6h3.8M208.3 113h7.6v2.6h1.3M217.2 100.3h-3.8v7.7h-5.1M217.2 108h-1.3v2.5h-7.6M224.8 108h2.5M224.8 115.6h2.5"/>
<path d="M224.8 100.3h2.5M226.1 118.1h1.2M226.1 110.5h1.2M226.1 102.9h1.2M73.7 135.9v3.8M76.2 135.9v3.8M157.5 124.5h5.1M224.8 123.2h2.5M85.1 144.8h3.8M85.1 152.4h3.8M96.5 144.8v7.6M210.8 153.7v1.2h1.3"/>
<path d="M219.7 154.9h1.3v2.6M231.1 154.9v1.3M20.3 184.2h1.3M36.8 184.2h1.3M58.4 196.9h1.3M80 184.2h1.3M135.9 193h1.3M135.9 190.5h1.3"/>
</g>
<g fill="none" stroke="#000084" stroke-width=".18">
<path d="M62.9 70.5l1.2 1.2M62.9 78.1l1.2 1.2M62.9 75.6l1.2 1.2M64.1 70.5l-1.2 1.2M64.1 78.1l-1.2 1.2M64.1 75.6l-1.2 1.2M62.9 88.3l1.2 1.2M62.9 83.2l1.2 1.2M62.9 80.7l1.2 1.2M64.1 88.3l-1.2 1.2M64.1 83.2l-1.2 1.2M64.1 80.7l-1.2 1.2"/>
<path d="M85.8 90.8l1.2 1.2M85.8 95.9l1.2 1.2M85.8 98.5l1.2 1.2M87 90.8l-1.2 1.2M87 95.9l-1.2 1.2M87 98.5l-1.2 1.2M62.9 103.5l1.2 1.2M62.9 101l1.2 1.2M64.1 103.5l-1.2 1.2M64.1 101l-1.2 1.2M85.8 103.5l1.2 1.2M85.8 101l1.2 1.2"/>
<path d="M87 103.5l-1.2 1.2M87 101l-1.2 1.2M64.2 150.5l1.2 1.2M65.4 150.5l-1.2 1.2"/>
</g>
<g fill="none" stroke="#0000c2" stroke-width=".18">
<path d="M27 32.3h.5M27.2 32.9l.3 .2M27.3 29.9a.6 .6 0 0 0-.8 .4 .6 .6 0 0 0 .6 .8l.2-.2M41.5 32.5l.2 .3-.6 .1M41.6 33.3h-.1M46.9 34.6l-.3-.1-.2 .2 .1 .2 .4 .1v.3h-.5M240.3 92.7l-.2 .1M235.5 107.4v.8M218.7 147.6l.1 .6 .2 .2 .3-.1 .1-.7M74 178.8h.1M54 191.9l.2 .2-.2 .3M54 191.5l.1 .1"/>
<path d="M100.9 192.3l-.2 .2h-1.1M123.8 189.9l-.2 .1h-1.1M145.4 189.9l-.2 .1h-1.1"/>
</g>
<g fill="none" stroke="#0000c2" stroke-width=".33">
<path d="M47.9 14.4h.6M48.5 13.6h-.6v1.6M62.9 13.5l-1.4 2.1M64.8 13.6h.6l.3 .3-.2 .5h-.7M65.2 14.4l.5 .8M66.9 14.1h-.3l-.3 .3 .1 .8h.5M67.1 14.5l-.8 .2M201.3 21.2a.83 .83 0 0 1 .9 .8 .83 .83 0 0 1-.9 .8zM82.9 57.8l.2 .1 .1 .3-.8 .2M83.1 58.8l-.2 .1M83.9 57.8v1.1M84.3 57.8l-.3 .1-.1 .2"/>
<path d="M176.7 150v.8M177.5 149.8v1.7M177.5 149.9l.4-.1 .3 .3v.5l-.1 .2h-.6M227.8 145.2l-.4 .1M49.5 174v.4M111.7 173.1h.7M112 174.2h.4M133.3 173.1l.4 .1M133.3 173.7l.4 .1v.2l-.2 .2h-.3"/>
</g>
<g fill="#009600" stroke="#009600" stroke-width=".18">
<circle cx="221" cy="154.9" r=".46"/>
<circle cx="226.1" cy="110.5" r=".46"/>
<circle cx="226.1" cy="118.1" r=".46"/>
<circle cx="226.1" cy="125.7" r=".46"/>
<circle cx="226.1" cy="102.9" r=".46"/>
<circle cx="196.8" cy="97.8" r=".46"/>
<circle cx="96.5" cy="152.4" r=".46"/>
<circle cx="86.4" cy="152.4" r=".46"/>
<circle cx="86.4" cy="144.8" r=".46"/>
<circle cx="174" cy="124.5" r=".46"/>
<circle cx="196.8" cy="121.9" r=".46"/>
<circle cx="161.3" cy="124.5" r=".46"/>
<circle cx="174" cy="110.5" r=".46"/>
<circle cx="161.3" cy="116.8" r=".46"/>
<circle cx="161.3" cy="88.9" r=".46"/>
<circle cx="161.3" cy="96.5" r=".46"/>
<circle cx="161.3" cy="110.5" r=".46"/>
<circle cx="161.3" cy="102.9" r=".46"/>
<circle cx="174" cy="96.5" r=".46"/>
<circle cx="80" cy="30.5" r=".46"/>
<circle cx="71.1" cy="38.1" r=".46"/>
<circle cx="63.5" cy="30.5" r=".46"/>
<circle cx="175.3" cy="62.2" r=".46"/>
<circle cx="180.3" cy="31.8" r=".46"/>
<circle cx="166.4" cy="30.5" r=".46"/>
<circle cx="74.9" cy="108" r=".46"/>
<circle cx="73.7" cy="135.9" r=".46"/>
<circle cx="76.2" cy="135.9" r=".46"/>
</g>
<g font-size="2.8" fill="#840000">
<text x="160.4" y="196.8">Title:</text>
<text x="170.1" y="196.8">Open</text>
<text x="179.8" y="196.8">Field</text>
<text x="189.4" y="196.8">Logger</text>
<text x="201.7" y="196.8">Lab</text>
<text x="209.3" y="196.8">PCB</text>
</g>
<g font-size="2.3" fill="#0000c2">
<text x="28.1" y="15.8">Power</text>
<text x="37.3" y="15.8">Input</text>
<text x="45.5" y="15.8">/</text>
<text x="49.1" y="15.8">Protection</text>
<text x="63.7" y="15.8">/</text>
<text x="67.3" y="15.8">Regulation</text>
<text x="190.3" y="23.4">Micro-SD</text>
<text x="65.5" y="59.5">Microcontroller</text>
<text x="193.9" y="87.4">ADC</text>
<text x="72.3" y="128.8">RTC</text>
<text x="166.8" y="148.8">Logging</text>
<text x="214.7" y="146.9">Thermistor</text>
<text x="165" y="151.5">Start/Stop</text>
<text x="41.8" y="175.1">Status</text>
<text x="51.5" y="175.1">LEDs</text>
<text x="101.3" y="174.8">Breakout</text>
<text x="114.1" y="174.8">Communications</text>
</g>
<text font-size="2.1" fill="#840084" x="55.9" y="40.8" transform="rotate(-90 55.9 40.8)">1N5822</text>
<text font-size="2.1" fill="#006464" x="187.9" y="103.9">U1</text>
<g font-size="2.1" fill="#840000">
<text x="160.4" y="177.9">23830</text>
<text x="168.8" y="177.9">W Highway</text>
<text x="182.2" y="177.9">12</text>
<text x="160.4" y="183.9">(479)</text>
<text x="160.4" y="180.9">Gentry</text>
<text x="168" y="183.9">373-3736</text>
<text x="168.8" y="180.9">AR, 72734</text>
<text x="160.4" y="189.9">Sheet:</text>
<text x="160.4" y="187.1">Leeman</text>
<text x="170.6" y="187.1">Geophysical</text>
<text x="185.7" y="187.1">LLC</text>
<text x="160.4" y="192.6">File:</text>
<text x="166.5" y="192.6">Open_Field_Logger_Lab.kicad_sch</text>
<text x="160.4" y="202.8">KiCad</text>
<text x="160.4" y="200">Size:</text>
<text x="167.1" y="200">USLetter</text>
<text x="168.1" y="202.8">E.D.A.</text>
<text x="175.7" y="202.8">9.0.6</text>
<text x="182.4" y="200">Date:</text>
<text x="189.4" y="200">2026-06-11</text>
<text x="245.4" y="200.2">Rev:</text>
<text x="245.4" y="202.8">Id:</text>
<text x="249.5" y="202.8">1/1</text>
<text x="251.8" y="200.2">1.0</text>
</g>
<g font-size="1.8" fill="#006464">
<text x="2.4" y="3.7">+3V3</text>
<text x="3" y="11.3">+5V</text>
<text x="40.2" y="24">MI1</text>
<text x="69.7" y="23.7">U3</text>
<text x="3" y="24.7">GND</text>
<text x="28" y="29.1">J1</text>
<text x="78" y="27.8">+5V</text>
<text x="164.1" y="25.7">+3V3</text>
<text x="178.1" y="26.9">+3V3</text>
<text x="58.3" y="34.4" transform="rotate(-90 58.3 34.4)">D4</text>
<text x="82.3" y="34.1">C5</text>
<text x="156.8" y="35.7">GND</text>
<text x="191.8" y="35.2">J11</text>
<text x="32.3" y="37.4">GND</text>
<text x="174.2" y="38.1" transform="rotate(-90 174.2 38.1)">R14</text>
<text x="69.1" y="42.5">GND</text>
<text x="192.8" y="42.8">DAT2</text>
<text x="192.8" y="45.3">DAT3/CD</text>
<text x="192.8" y="47.9">CMD</text>
<text x="192.8" y="50.4">VDD</text>
<text x="192.8" y="52.9">CLK</text>
<text x="192.8" y="55.5">VSS</text>
<text x="192.8" y="58">DAT0</text>
<text x="70.4" y="64.6">+5V</text>
<text x="74.8" y="64.6">+3V3</text>
<text x="192.8" y="60.6">DAT1</text>
<text x="192.8" y="63.1">DET_A</text>
<text x="192.8" y="65.6">DET_B</text>
<text x="219.5" y="65.6">SHIELD</text>
<text x="65.7" y="69.7">U4</text>
<text x="185.9" y="69.4">GND</text>
<text x="229.1" y="69.4">GND</text>
<text x="177.2" y="73.8">GND</text>
<text x="158.6" y="86">+3V3</text>
<text x="172" y="86">+5V</text>
<text x="168.2" y="92.3">Q2</text>
<text x="176.8" y="95.3" transform="rotate(-90 176.8 95.3)">R24</text>
<text x="194.8" y="93.6">+5V</text>
<text x="225.3" y="90">+5V</text>
<text x="231.2" y="91.3">J6</text>
<text x="158.6" y="99.9">+3V3</text>
<text x="163.9" y="100.6">BSS138</text>
<text x="172" y="99.9">+5V</text>
<text x="231.2" y="98.9">J2</text>
<text x="168.2" y="106.3">Q1</text>
<text x="202.4" y="102.2">GND</text>
<text x="231.2" y="106.5">J3</text>
<text x="72.9" y="113.9">GND</text>
<text x="158.6" y="113.9">+3V3</text>
<text x="172" y="113.9">+5V</text>
<text x="176.8" y="109.3" transform="rotate(-90 176.8 109.3)">R10</text>
<text x="188.2" y="108.8">SDA</text>
<text x="188.2" y="111.4">SCL</text>
<text x="188.2" y="113.9">ALRT/RDY</text>
<text x="197.7" y="108.2" transform="rotate(-90 197.7 108.2)">VDD</text>
<text x="201" y="108.8">AIN0</text>
<text x="201" y="111.4">AIN1</text>
<text x="201" y="113.9">AIN2</text>
<text x="188.2" y="116.4">ADDR</text>
<text x="197.7" y="119.1" transform="rotate(-90 197.7 119.1)">GND</text>
<text x="201" y="116.4">AIN3</text>
<text x="231.2" y="114.1">J4</text>
<text x="168.2" y="120.2">Q3</text>
<text x="176.8" y="123.3" transform="rotate(-90 176.8 123.3)">R12</text>
<text x="231.2" y="121.8">J5</text>
<text x="194.8" y="126.3">GND</text>
<text x="224" y="130.1">GND</text>
<text x="73.6" y="132.9">+3V3</text>
<text x="64" y="140.3">GND</text>
<text x="67.1" y="142.1">U2</text>
<text x="81.8" y="140.3">GND</text>
<text x="68.3" y="146.9">SCL</text>
<text x="68.3" y="149.5">SDA</text>
<text x="74.5" y="147.6" transform="rotate(-90 74.5 147.6)">Vbat</text>
<text x="77.1" y="147.1" transform="rotate(-90 77.1 147.1)">VDC</text>
<text x="78.9" y="145.6">X1</text>
<text x="85.1" y="149.5">Y1</text>
<text x="68.3" y="152">MFP</text>
<text x="75.8" y="153.9" transform="rotate(-90 75.8 153.9)">GND</text>
<text x="78.9" y="153.3">X2</text>
<text x="208.8" y="151">+5V</text>
<text x="223.3" y="153.8">TH1</text>
<text x="72.9" y="161.9">GND</text>
<text x="90.9" y="156.6">7pF GND</text>
<text x="173.2" y="158.9">SW1</text>
<text x="178.3" y="160.9">GND</text>
<text x="229.1" y="160.9">GND</text>
<text x="224.1" y="163.9" transform="rotate(-90 224.1 163.9)">J7</text>
<text x="14" y="171">barepcb</text>
<text x="15.2" y="168.5">PCB1</text>
<text x="150.9" y="176.1">H4</text>
<text x="18.3" y="181.2">+5V</text>
<text x="31.7" y="182.7">D3</text>
<text x="74.9" y="182.7">D1</text>
<text x="112.9" y="182.7">+3V3</text>
<text x="118.9" y="184">J12</text>
<text x="134.5" y="185.3">+3V3</text>
<text x="150.9" y="181.2">H3</text>
<text x="36.1" y="188.8">GND</text>
<text x="79.2" y="188.8">GND</text>
<text x="96" y="187.8">J13</text>
<text x="141" y="186.5">J8</text>
<text x="150.9" y="186.3">H2</text>
<text x="150.9" y="191.4">H1</text>
<text x="53.3" y="195.4">D2</text>
<text x="149.9" y="196.4">FID1</text>
<text x="57.7" y="201.5">GND</text>
<text x="90.7" y="198.7">GND</text>
<text x="113.5" y="202.5">GND</text>
<text x="135.1" y="200">GND</text>
<text x="149.9" y="200.9">FID2</text>
</g>
<g font-size="1.8" fill="#840000">
<text x="35" y="11.9">1</text>
<text x="85" y="11.9">2</text>
<text x="135" y="11.9">3</text>
<text x="185" y="11.9">4</text>
<text x="235" y="11.9">5</text>
<text x="10.3" y="35.9">A</text>
<text x="267.7" y="35.9">A</text>
<text x="159.6" y="47.9">SPI_MOSI</text>
<text x="162.3" y="45.4">SD_CS</text>
<text x="160.4" y="53">SPI_SCK</text>
<text x="159.6" y="58.1">SPI_MISO</text>
<text x="162.2" y="63.2">SD_CD</text>
<text x="86.8" y="72.1">TX</text>
<text x="86.8" y="77.2">I2C_SCL</text>
<text x="86.8" y="74.6">RX</text>
<text x="86.8" y="82.2">SPI_MOSI</text>
<text x="86.8" y="79.7">I2C_SDA</text>
<text x="10.3" y="85.9">B</text>
<text x="56.8" y="87.3">SD_CD</text>
<text x="86.8" y="87.3">SPI_SCK</text>
<text x="86.8" y="89.9">SD_CS</text>
<text x="86.8" y="84.8">SPI_MISO</text>
<text x="267.7" y="85.9">B</text>
<text x="53.9" y="94.9">ADC_ALRT</text>
<text x="56" y="92.4">EXT_CS</text>
<text x="86.8" y="94.9">Log_Button</text>
<text x="53.7" y="97.5">Error_LED</text>
<text x="55.1" y="100">Log_LED</text>
<text x="149.2" y="97.5">I2C_SDA</text>
<text x="201.7" y="97.6">0.1uF</text>
<text x="149.2" y="111.4">I2C_SCL</text>
<text x="147.8" y="125.4">ADC_ALRT</text>
<text x="10.3" y="135.9">C</text>
<text x="81.1" y="135.7">0.1uF</text>
<text x="267.7" y="135.9">C</text>
<text x="56.5" y="149.5">I2C_SDA</text>
<text x="56.5" y="147">I2C_SCL</text>
<text x="93.9" y="144.4">C3</text>
<text x="93.9" y="152">C4</text>
<text x="159" y="157.2">Log_Button</text>
<text x="10.3" y="185.9">D</text>
<text x="55" y="185.1">Error_LED</text>
<text x="267.7" y="185.9">D</text>
<text x="89.9" y="190.2">TX</text>
<text x="106.2" y="191.5">SPI_MISO</text>
<text x="106.2" y="188.9">SPI_MOSI</text>
<text x="127.6" y="191.5">I2C_SDA</text>
<text x="34.8" y="197.8">Log_LED</text>
<text x="89.6" y="192.7">RX</text>
<text x="107.1" y="194">SPI_SCK</text>
<text x="108.1" y="196.5">EXT_CS</text>
<text x="127.7" y="194">I2C_SCL</text>
<text x="35" y="205.8">1</text>
<text x="85" y="205.8">2</text>
<text x="135" y="205.8">3</text>
<text x="185" y="205.8">4</text>
<text x="235" y="205.8">5</text>
</g>
<g font-size="1.8" fill="#840084">
<text x="40.7" y="27.5">1A</text>
<text x="67.3" y="26.3">RBT10W</text>
<text x="158.7" y="28.2">C16</text>
<text x="156" y="30.1">0.1uF</text>
<text x="206.8" y="35.2">microSD</text>
<text x="82.3" y="36.2">4.7uF</text>
<text x="176.1" y="38.7" transform="rotate(-90 176.1 38.7)">10k</text>
<text x="179.3" y="38.1" transform="rotate(-90 179.3 38.1)">R20</text>
<text x="181.2" y="39.4" transform="rotate(-90 181.2 39.4)">100k</text>
<text x="184.4" y="38.1" transform="rotate(-90 184.4 38.1)">R13</text>
<text x="186.3" y="39.4" transform="rotate(-90 186.3 39.4)">100k</text>
<text x="74" y="95.1" transform="rotate(-90 74 95.1)">ESP32-DevKitC</text>
<text x="160.2" y="94" transform="rotate(-90 160.2 94)">R21</text>
<text x="162.2" y="94.6" transform="rotate(-90 162.2 94.6)">10k</text>
<text x="174.9" y="94.5" transform="rotate(-90 174.9 94.5)">10k</text>
<text x="201.9" y="95.9">C1</text>
<text x="219.2" y="101.2">10k</text>
<text x="219.6" y="99.2">R8</text>
<text x="160.2" y="107.9" transform="rotate(-90 160.2 107.9)">R9</text>
<text x="197.1" y="104">ADS1115</text>
<text x="219.6" y="106.8">R7</text>
<text x="162.2" y="108.6" transform="rotate(-90 162.2 108.6)">10k</text>
<text x="174.9" y="108.4" transform="rotate(-90 174.9 108.4)">10k</text>
<text x="219.2" y="108.8">10k</text>
<text x="163.9" y="114.5">BSS138</text>
<text x="219.2" y="116.4">10k</text>
<text x="219.6" y="114.4">R6</text>
<text x="160.2" y="121.9" transform="rotate(-90 160.2 121.9)">R11</text>
<text x="162.2" y="122.5" transform="rotate(-90 162.2 122.5)">10k</text>
<text x="174.9" y="122.4" transform="rotate(-90 174.9 122.4)">10k</text>
<text x="219.2" y="124.1">10k</text>
<text x="219.6" y="122">R5</text>
<text x="163.9" y="128.5">BSS138</text>
<text x="61.5" y="135.7">CR2032</text>
<text x="65.5" y="134">BT1</text>
<text x="81.2" y="134">C2</text>
<text x="73.5" y="149.5">MCP7940</text>
<text x="90.9" y="148.9">7pF</text>
<text x="214.1" y="155.8">10k</text>
<text x="214.6" y="153.8">R1</text>
<text x="221.2" y="159.1">NTC 10K</text>
<text x="23.5" y="185">330</text>
<text x="24.1" y="183">R4</text>
<text x="66.7" y="185">150</text>
<text x="67.2" y="183">R2</text>
<text x="30.2" y="187">Green</text>
<text x="74.3" y="187.6">Red</text>
<text x="45.1" y="197.7">150</text>
<text x="45.6" y="195.7">R3</text>
<text x="52.4" y="200.3">Blue</text>
</g>
<g font-size="1.8" fill="#0000c2">
<text x="18.7" y="31.3">9-18VDC</text>
<text x="22.7" y="33.4">Input</text>
<text x="36.5" y="33.6">Blade</text>
<text x="36.5" y="35.7">Connectors</text>
<text x="43" y="33.6">Fuse</text>
<text x="233.9" y="93.8">Sensor</text>
<text x="233.9" y="95.9">PSU</text>
<text x="235.8" y="103.5" transform="rotate(-90 235.8 103.5)">Ain0</text>
<text x="235.8" y="111.4" transform="rotate(-90 235.8 111.4)">Ain1</text>
<text x="235.8" y="118.7" transform="rotate(-90 235.8 118.7)">Ain2</text>
<text x="235.8" y="126.6" transform="rotate(-90 235.8 126.6)">Ain3</text>
<text x="212.1" y="148.7">B25/50</text>
<text x="220.7" y="148.7">=</text>
<text x="223.5" y="148.7">3950</text>
<text x="229.5" y="148.7">K</text>
<text x="216.3" y="165.7">Temp</text>
<text x="222.4" y="165.7">Out</text>
<text x="26.6" y="179.7">Power</text>
<text x="69.5" y="179.9">Error</text>
<text x="101.2" y="191.1" transform="rotate(-90 101.2 191.1)">Debug</text>
<text x="124.1" y="188.6" transform="rotate(-90 124.1 188.6)">SPI</text>
<text x="145.6" y="188.6" transform="rotate(-90 145.6 188.6)">I2C</text>
<text x="44" y="192.6">Log</text>
<text x="48.5" y="192.6">Status</text>
<text x="101.2" y="197.8" transform="rotate(-90 101.2 197.8)">Serial</text>
<text x="124.1" y="197.5" transform="rotate(-90 124.1 197.5)">External</text>
<text x="145.6" y="197.5" transform="rotate(-90 145.6 197.5)">External</text>
</g>
<g font-size="1.8" fill="#a90000">
<text x="31.7" y="32.8">1</text>
<text x="31.7" y="30.2">2</text>
<text x="35.5" y="30.2">1</text>
<text x="46.9" y="30.2">1</text>
<text x="189.2" y="41.7">1</text>
<text x="189.2" y="44.2">2</text>
<text x="189.2" y="46.7">3</text>
<text x="189.2" y="49.3">4</text>
<text x="189.2" y="51.8">5</text>
<text x="189.2" y="54.4">6</text>
<text x="189.2" y="56.9">7</text>
<text x="189.2" y="59.4">8</text>
<text x="188.6" y="62">10</text>
<text x="189.2" y="64.5">9</text>
<text x="227.9" y="64.5">11</text>
<text x="167.4" y="90.9" transform="rotate(-90 167.4 90.9)">1</text>
<text x="228.5" y="95">1</text>
<text x="228.5" y="92.5">2</text>
<text x="163.1" y="96.3">2</text>
<text x="170.7" y="96.3">3</text>
<text x="228.5" y="100.1">2</text>
<text x="167.4" y="104.8" transform="rotate(-90 167.4 104.8)">1</text>
<text x="186" y="107.7">9</text>
<text x="196.6" y="103.6" transform="rotate(-90 196.6 103.6)">8</text>
<text x="206.3" y="107.7">4</text>
<text x="228.5" y="102.6">1</text>
<text x="228.5" y="107.7">2</text>
<text x="163.1" y="110.2">2</text>
<text x="170.7" y="110.2">3</text>
<text x="185.4" y="110.2">10</text>
<text x="186" y="112.8">2</text>
<text x="206.3" y="110.2">5</text>
<text x="206.3" y="112.8">6</text>
<text x="228.5" y="110.2">1</text>
<text x="167.4" y="118.8" transform="rotate(-90 167.4 118.8)">1</text>
<text x="186" y="115.3">1</text>
<text x="206.3" y="115.3">7</text>
<text x="228.5" y="117.9">1</text>
<text x="228.5" y="115.3">2</text>
<text x="163.1" y="124.2">2</text>
<text x="170.7" y="124.2">3</text>
<text x="196.6" y="121.4" transform="rotate(-90 196.6 121.4)">3</text>
<text x="228.5" y="125.5">1</text>
<text x="228.5" y="122.9">2</text>
<text x="73.4" y="141.7" transform="rotate(-90 73.4 141.7)">3</text>
<text x="75.9" y="141.7" transform="rotate(-90 75.9 141.7)">8</text>
<text x="65.3" y="145.8">6</text>
<text x="65.3" y="148.3">5</text>
<text x="83.1" y="144.5">1</text>
<text x="65.3" y="150.9">7</text>
<text x="83.1" y="152.1">2</text>
<text x="170.7" y="156">1</text>
<text x="178.4" y="156">2</text>
<text x="74.7" y="156.9" transform="rotate(-90 74.7 156.9)">4</text>
<text x="220.7" y="160.1" transform="rotate(-90 220.7 160.1)">1</text>
<text x="116.8" y="185.2">6</text>
<text x="93.9" y="191.5">2</text>
<text x="93.9" y="189">3</text>
<text x="116.8" y="190.2">4</text>
<text x="116.8" y="187.7">5</text>
<text x="138.4" y="190.2">3</text>
<text x="138.4" y="187.7">4</text>
<text x="93.9" y="194.1">1</text>
<text x="116.8" y="197.9">1</text>
<text x="116.8" y="195.3">2</text>
<text x="116.8" y="192.8">3</text>
<text x="138.4" y="195.3">1</text>
<text x="138.4" y="192.8">2</text>
</g>
<g font-size="1.4" fill="#006464">
<text x="66.8" y="31.2">Vin</text>
<text x="71.9" y="34.8" transform="rotate(-90 71.9 34.8)">GND</text>
<text x="71.9" y="31.2">Vout</text>
<text x="66.5" y="71.9">EN</text>
<text x="77.7" y="71.9">TX/IO1</text>
<text x="66.5" y="76.9">IO36</text>
<text x="74.4" y="72.5" transform="rotate(-90 74.4 72.5)">5V</text>
<text x="75.7" y="76.9">SCL/IO22</text>
<text x="76.9" y="73.4" transform="rotate(-90 76.9 73.4)">3V3</text>
<text x="77.5" y="74.4">RX/IO3</text>
<text x="66.5" y="79.5">IO39</text>
<text x="66.5" y="82">IO34</text>
<text x="74.8" y="82">MOSI/IO23</text>
<text x="75.7" y="79.5">SDA/IO21</text>
<text x="66.5" y="84.6">IO35</text>
<text x="66.5" y="87.1">IO32</text>
<text x="66.5" y="89.6">IO33</text>
<text x="74.7" y="87.1">SCLK/IO18</text>
<text x="74.8" y="84.6">MISO/IO19</text>
<text x="77.5" y="89.6">SS/IO5</text>
<text x="66.5" y="92.2">IO25</text>
<text x="66.5" y="94.7">IO26</text>
<text x="79.6" y="92.2">IO17</text>
<text x="79.6" y="94.7">IO16</text>
<text x="66.5" y="97.3">IO27</text>
<text x="66.5" y="99.8">IO14</text>
<text x="80.5" y="97.3">IO4</text>
<text x="80.5" y="99.8">IO0</text>
<text x="66.5" y="102.3">IO12</text>
<text x="66.5" y="104.9">IO13</text>
<text x="73.1" y="104.9" transform="rotate(-90 73.1 104.9)">GND</text>
<text x="75.7" y="104.9" transform="rotate(-90 75.7 104.9)">GND</text>
<text x="78.2" y="104.9" transform="rotate(-90 78.2 104.9)">GND</text>
<text x="79.6" y="104.9">IO15</text>
<text x="80.5" y="102.3">IO2</text>
</g>
<g font-size="1.4" fill="#a90000">
<text x="64.2" y="70.9">2</text>
<text x="73.4" y="69.7" transform="rotate(-90 73.4 69.7)">19</text>
<text x="75.9" y="69.2" transform="rotate(-90 75.9 69.2)">1</text>
<text x="84" y="70.9">35</text>
<text x="64.2" y="75.9">3</text>
<text x="84" y="73.4">34</text>
<text x="84" y="75.9">36</text>
<text x="64.2" y="78.5">4</text>
<text x="64.2" y="81">5</text>
<text x="64.2" y="83.6">6</text>
<text x="84" y="78.5">33</text>
<text x="84" y="81">37</text>
<text x="84" y="83.6">31</text>
<text x="64.2" y="86.1">7</text>
<text x="64.2" y="88.6">8</text>
<text x="84" y="86.1">30</text>
<text x="84" y="88.6">29</text>
<text x="63.7" y="93.7">10</text>
<text x="64.2" y="91.2">9</text>
<text x="84" y="91.2">28</text>
<text x="84" y="93.7">27</text>
<text x="63.7" y="96.3">11</text>
<text x="63.7" y="98.8">12</text>
<text x="63.7" y="101.3">13</text>
<text x="84" y="96.3">26</text>
<text x="84" y="98.8">25</text>
<text x="84" y="101.3">24</text>
<text x="63.7" y="103.9">15</text>
<text x="72.1" y="107.8" transform="rotate(-90 72.1 107.8)">14</text>
<text x="77.2" y="107.8" transform="rotate(-90 77.2 107.8)">38</text>
<text x="84" y="103.9">23</text>
</g>
<text font-size="1.4" fill="#840000" x="74.7" y="107.8" transform="rotate(-90 74.7 107.8)">32</text>
<text font-size="1.2" fill="#840084" x="90.6" y="151.9" transform="rotate(-90 90.6 151.9)">32.768kHz</text>
</svg>
